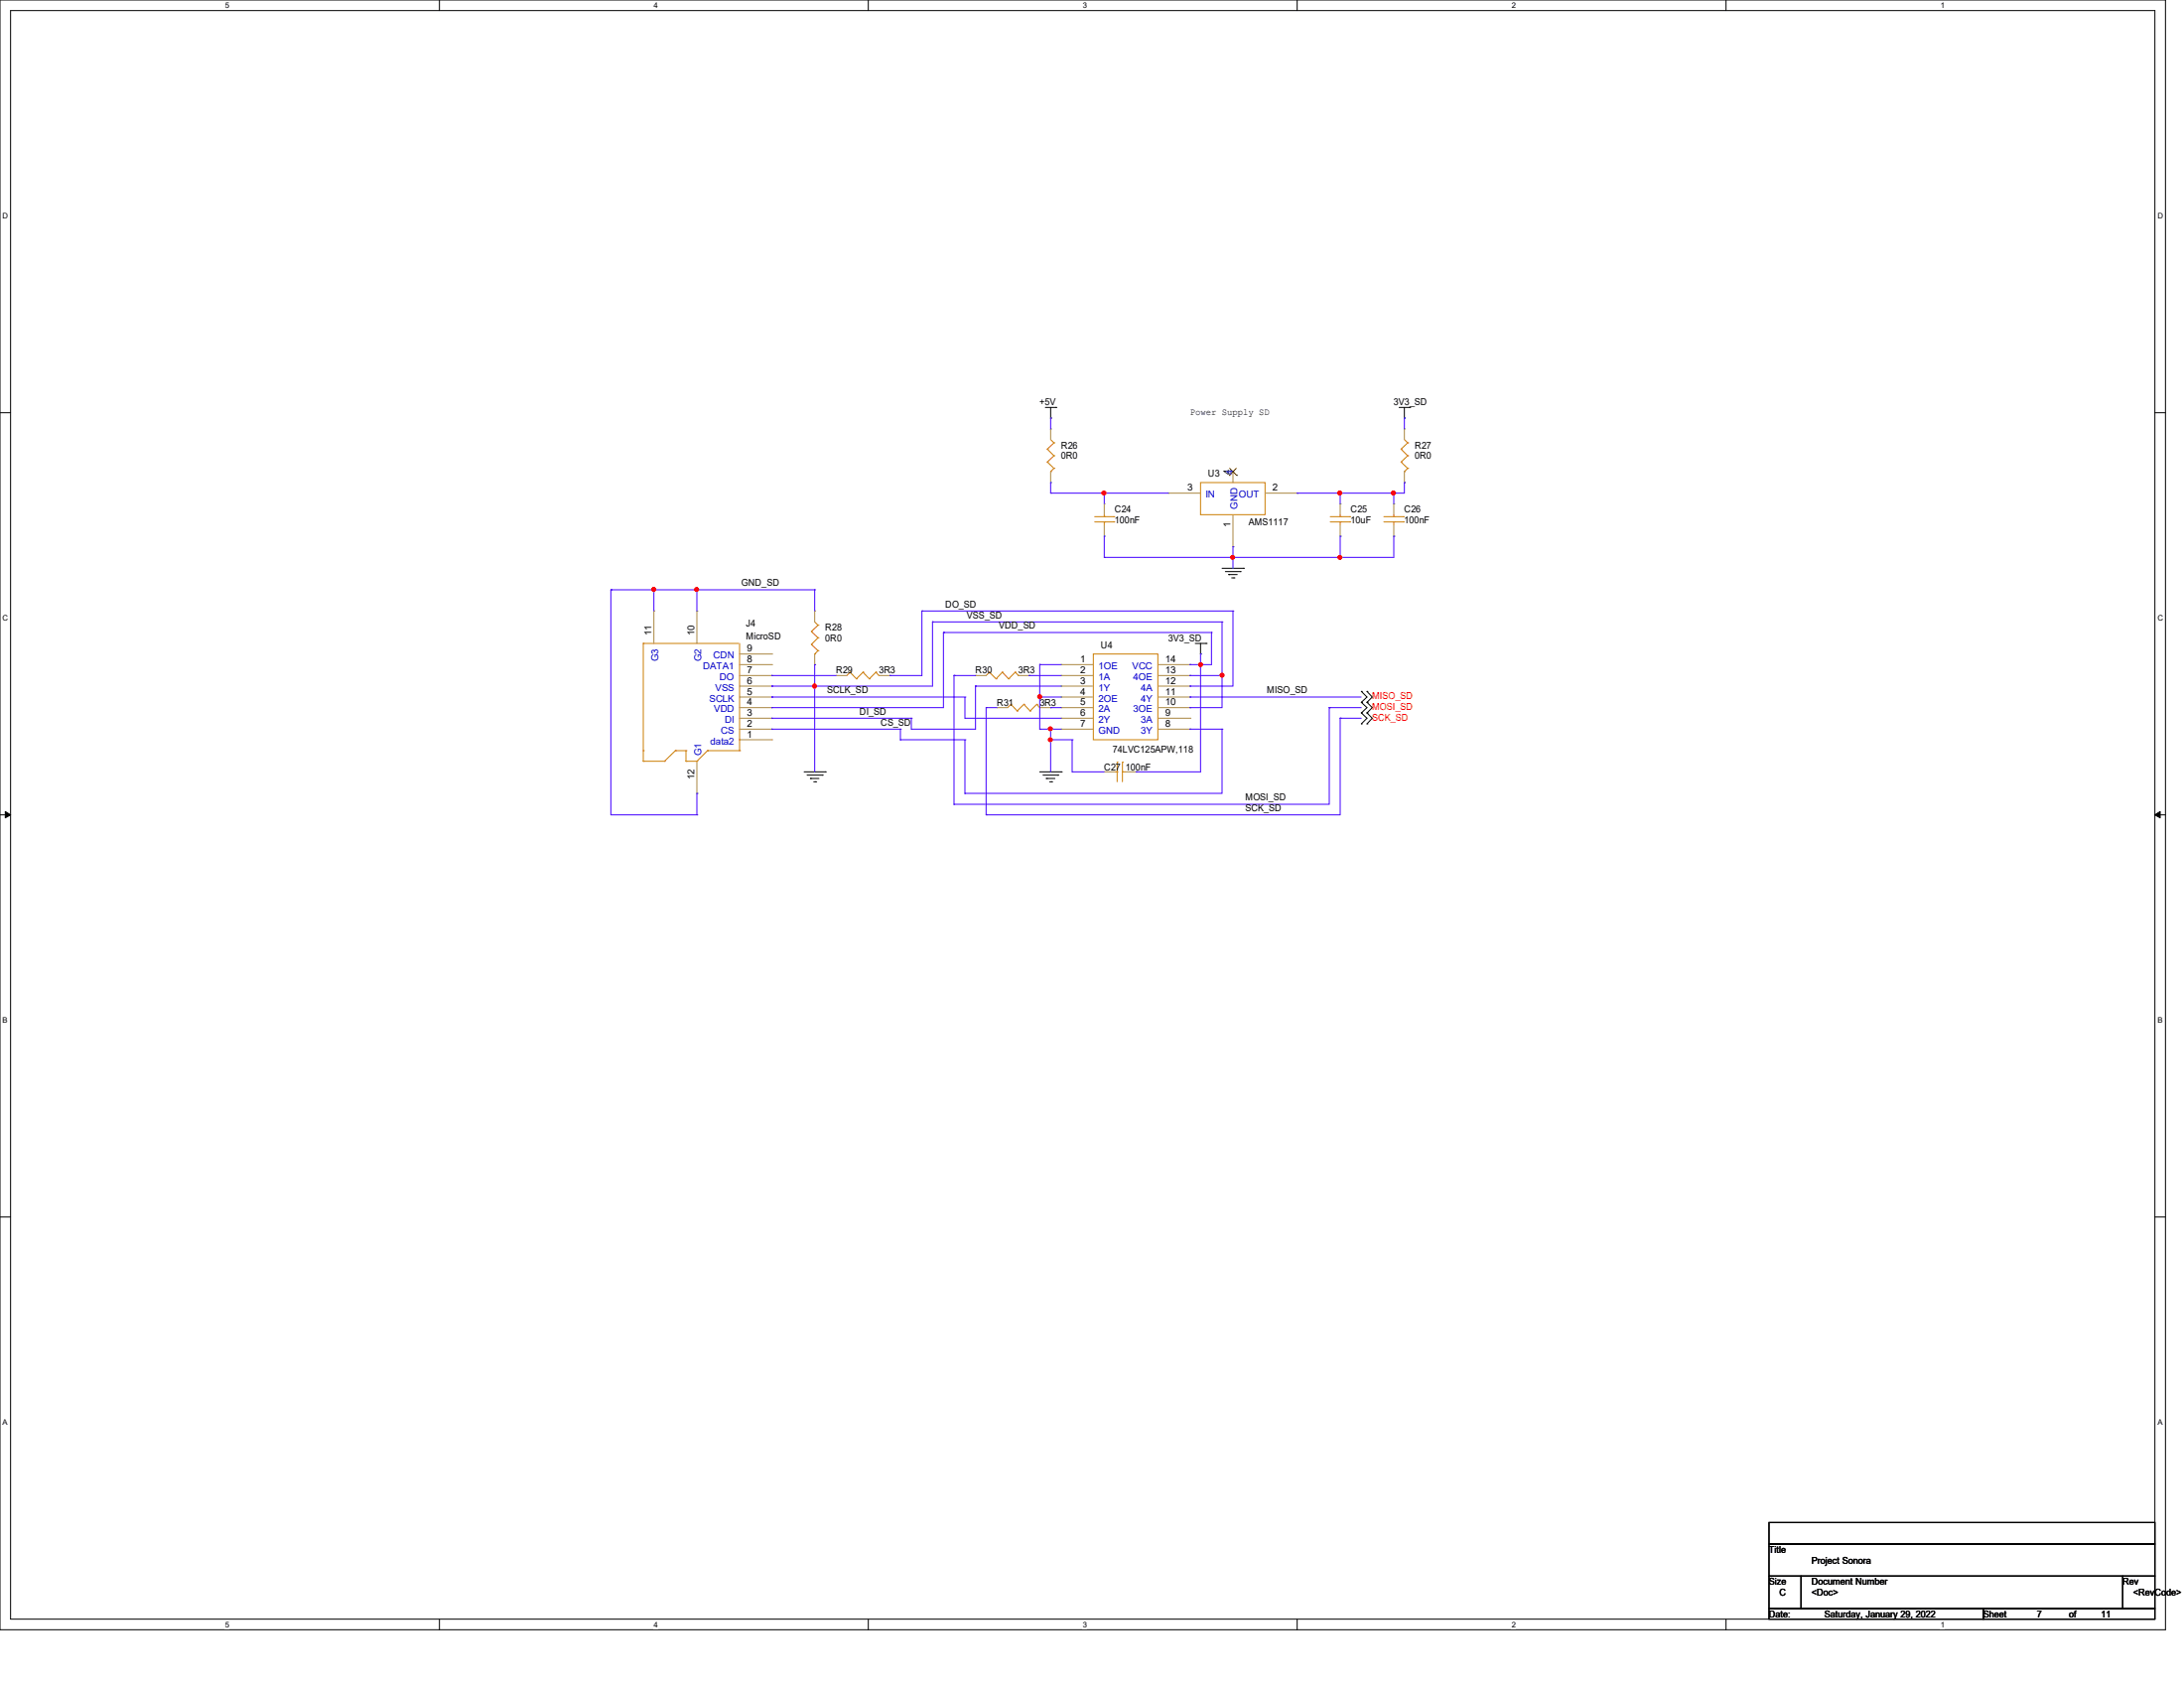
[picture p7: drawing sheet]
<svg xmlns="http://www.w3.org/2000/svg" width="279mm" height="216mm" viewBox="0 0 279 216" stroke-linecap="round" stroke-linejoin="round" font-family="sans-serif">
<path d="M0 0h277v208.4h-277zM1.4 1.4h274.3v205.7h-274.3z" fill="none" stroke="#000" stroke-width=".13"/>
<g fill="#fff">
<path d="M28.8 .1h.5v1.1h-.5z"/>
<path d="M28.8 207.2h.5v1.1h-.5z"/>
</g>
<path d="M56.2 0v1.4M56.2 207.1v1.3" fill="none" stroke="#000" stroke-width=".13"/>
<g fill="#fff">
<path d="M83.7 .1h.5v1.1h-.5z"/>
<path d="M83.7 207.2h.5v1.1h-.5z"/>
</g>
<path d="M111.1 0v1.4M111.1 207.1v1.3" fill="none" stroke="#000" stroke-width=".13"/>
<g fill="#fff">
<path d="M138.5 .1h.6v1.1h-.6z"/>
<path d="M138.5 207.2h.6v1.1h-.6z"/>
</g>
<path d="M165.9 0v1.4M165.9 207.1v1.3" fill="none" stroke="#000" stroke-width=".13"/>
<g fill="#fff">
<path d="M193.4 .1h.5v1.1h-.5z"/>
<path d="M193.4 207.2h.5v1.1h-.5z"/>
</g>
<path d="M220.8 0v1.4M220.8 207.1v1.3" fill="none" stroke="#000" stroke-width=".13"/>
<g fill="#fff">
<path d="M248.2 .1h.6v1.1h-.6z"/>
<path d="M248.2 207.2h.6v1.1h-.6z"/>
<path d="M.3 27.1h.8v1.1h-.8z"/>
<path d="M276 27.1h.7v1.1h-.7z"/>
<path d="M.3 78.5h.8v1.1h-.8z"/>
<path d="M276 78.5h.7v1.1h-.7z"/>
</g>
<path d="M0 52.8h1.4M275.7 52.8h1.3" fill="none" stroke="#000" stroke-width=".13"/>
<g fill="#fff">
<path d="M.3 129.9h.7v1.1h-.7z"/>
<path d="M276 129.9h.6v1.1h-.6z"/>
</g>
<path d="M0 104.2h1.4M275.7 104.2h1.3" fill="none" stroke="#000" stroke-width=".13"/>
<path d="M.7 103.8l.7 .4-.7 .4zM275.7 104.2l.7-.4v.8z" fill="#000" stroke="#000" stroke-width=".13"/>
<g fill="#fff">
<path d="M.3 181.4h.7v1.1h-.7z"/>
<path d="M276 181.4h.6v1.1h-.6z"/>
</g>
<g fill="none" stroke="#000" stroke-width=".13">
<path d="M133.7 52.1h1.4M134.4 53.5h.1M134.4 52.1v1.4M135.1 52.1h.1M179 52.1h1.3M179.7 53.5h.1M179.7 52.1v1.4M180.3 52.1h.1M156.3 72.7h2.8M156.8 73.1h1.9M157.2 73.5h.1M157.2 73.5h1.1"/>
<path d="M157.6 73.9h.3M157.9 73.9h.1M158.7 73.1h.1M159.1 72.7h.1M102.9 98.7h2.7M103.3 99.1h1.9M103.7 99.6h.1M103.7 99.6h1.1M104.1 100h.3M104.4 100h.1M105.2 99.1h.1M105.6 98.7h.1"/>
<path d="M133 98.7h2.8M133.4 99.1h1.9M133.9 99.6h.1M133.9 99.6h1.1M134.3 100h.2M134.5 100h.1M135.3 99.1h.1M135.8 98.7h.1M152.9 82.3h1.4M153.6 83.7h.1M153.6 82.3v1.4M154.3 82.3h.1"/>
<path d="M174.2 89.8h.1M174.2 88.4h.1M174.2 91.2h.1M174.2 92.6h.1M174.2 88.4l.7 .8-.7 .6M174.2 89.8l.7 .7-.7 .7M174.2 91.2l.7 .7-.7 .7M174.9 89.8h.1M174.9 88.4h.1M174.9 91.2h.1M174.9 92.6h.1M174.9 88.4l.7 .8-.7 .6"/>
<path d="M174.9 89.8l.7 .7-.7 .7M174.9 91.2l.7 .7-.7 .7M0 155.7h1.4M275.7 155.7h1.3M226.3 194.7h49.4v2.8h-49.4zM226.3 197.5h49.4v4.1h-49.4zM226.3 201.6h4.1v4.1h-4.1zM226.3 205.7h27.4v1.4h-27.4zM230.4 201.6h41.2v4.1h-41.2zM253.7 205.7h22v1.4h-22zM271.6 201.6h4.1v4.1h-4.1z"/>
</g>
<g fill="none" stroke="#cc8006" stroke-width=".13">
<path d="M134 57.4h.1M134 59.1h.1M134 57.4l.8 .9M134 59.1l.8 .8M134.4 56.2l.4 .4M134.8 56.6h.1M134.8 58.3h.1M134.8 59.9h.1M134.8 59.9l-.4 .4M134.8 56.6l-.8 .8M134.8 58.3l-.8 .8M179.2 57.4h.1"/>
<path d="M179.2 59.1h.1M179.2 57.4l.9 .9M179.2 59.1l.9 .8M179.7 56.2l.4 .4M180.1 56.6h.1M180.1 58.3h.1M180.1 59.9h.1M180.1 56.6l-.9 .8M180.1 58.3l-.9 .8M180.1 59.9l-.4 .4M104.2 79.5l.4 .5M104.6 80h.1"/>
<path d="M104.6 80l-.8 .8M134.4 60.3h.1M140 66.8h2.5M140 66.1h2.5M141.3 66.1h.1M141.3 66.8h.1M141.3 65.8v.3M141.3 66.8v.4M142.5 66.8h.1M142.5 66.1h.1M153.6 61.7h8.2v4.1h-8.2zM170.2 66.8h2.5"/>
<path d="M170.2 66.1h2.5M171.4 66.1h.1M171.4 66.8h.1M171.4 65.8v.3M171.4 66.8v.4M172.7 66.8h.1M172.7 66.1h.1M177 66.8h2.5M177 66.1h2.5M178.3 66.1h.1M178.3 66.8h.1M178.3 65.8v.3"/>
<path d="M178.3 66.8v.4M179.5 66.8h.1M179.5 66.1h.1M179.7 60.3h.1M82.3 82.3h.1M82.3 96h.1M82.3 97.4h.1M82.3 82.3h12.2M82.3 82.3v15.1M82.3 97.4h2.7M85 97.4h.1M86.4 96h.1"/>
<path d="M86.4 96l-1.4 1.4M86.4 96h1.4M87.8 96h.1M87.8 97.4h.1M87.8 97.4h1.4M87.8 96v1.4M89.2 97.4h.1M90.5 96h.1M90.5 96h4.1M90.5 96l-1.3 1.4M94.6 96h.1M94.6 94.6h.1"/>
<path d="M94.6 82.3v13.7M103.8 80.8h.1M103.8 82.4h.1M103.8 80.8l.8 .8M103.8 82.4l.8 .8M104.2 83.7h.1M104.6 81.6h.1M104.6 83.2h.1M104.6 81.6l-.8 .8M104.6 83.2l-.4 .5M108.8 86h.1M108.8 86l-.5 .4"/>
<path d="M108.8 86l.8 .8M109.6 86.8h.1M110.4 86h.1M110.4 86l-.8 .8M110.4 86l.8 .8M111.2 86.8h.1M112.1 86h.1M112.1 86l-.9 .8M112.1 86l.3 .4M112.4 86.4h.1M126.6 86h.1M126.6 86l-.4 .4"/>
<path d="M126.6 86l.8 .8M127.4 86.8h.1M128.2 86h.1M128.2 86l-.8 .8M128.2 86l.8 .8M129 86.8h.1M129.3 90.1h.1M129.3 90.1l-.4 .4M129.3 90.1l.8 .8M129.9 86h.1M129.9 86l-.9 .8M129.9 86l.4 .4"/>
<path d="M130.1 90.9h.1M130.3 86.4h.1M131 90.1h.1M131 90.1l-.9 .8M131 90.1l.8 .8M131.8 90.9h.1M132.6 90.1h.1M132.6 90.1l-.8 .8M132.6 90.1l.4 .4M133 90.5h.1M139.9 83.7h8.2v10.9h-8.2zM142.6 98.7h.3"/>
<path d="M142.9 98.7h.1M142.9 97.5h.1M142.9 97.5v2.5M143.6 97.5h.1M143.6 98.7h.1M143.6 98.7h.4M143.6 97.5v2.5"/>
</g>
<g fill="none" stroke="#a84" stroke-width=".13">
<path d="M134.4 54.9h.1M134.4 54.9v1.3M179.7 54.9h.1M179.7 54.9v1.3M83.7 78.1h.1M83.7 78.1v4.2M89.2 78.1h.1M89.2 78.1v4.2M104.2 78.1h.1M104.2 78.1v1.4M134.4 61.7h.1M134.4 60.3v1.4"/>
<path d="M141.3 64.4h.1M141.3 68.6h.1M141.3 64.4v1.4M141.3 67.2v1.4M149.5 63.1h.1M149.5 63.1h4.1M157.7 69.9h.1M157.7 60.3h.1M157.7 60.3v1.4M157.7 65.8v4.1M161.8 63.1h4.1M165.9 63.1h.1"/>
<path d="M171.4 64.4h.1M171.4 68.6h.1M171.4 64.4v1.4M171.4 67.2v1.4M178.3 64.4h.1M178.3 68.6h.1M178.3 64.4v1.4M178.3 67.2v1.4M179.7 61.7h.1M179.7 60.3v1.4M89.2 97.4v4.1M94.6 86.4h4.1"/>
<path d="M94.6 94.6h4.1M94.6 93.3h4.1M94.6 91.9h4.1M94.6 90.5h4.1M94.6 89.2h4.1M94.6 87.8h4.1M94.6 85h4.1M94.6 83.7h4.1M98.7 94.6h.1M98.7 93.3h.1M98.7 91.9h.1M98.7 90.5h.1"/>
<path d="M98.7 89.2h.1M98.7 87.8h.1M98.7 86.4h.1M98.7 85h.1M98.7 83.7h.1M104.2 85h.1M104.2 83.7v1.3M107 86.4h.1M107 86.4h1.3M112.4 86.4h1.4M113.8 86.4h.1M124.8 86.4h.1"/>
<path d="M124.8 86.4h1.4M127.6 90.5h.1M127.6 90.5h1.3M130.3 86.4h1.4M131.7 86.4h.1M133 90.5h1.4M134.4 90.5h.1M135.8 85h.1M135.8 86.4h.1M135.8 87.8h.1M135.8 89.2h.1M135.8 90.5h.1"/>
<path d="M135.8 91.9h.1M135.8 93.3h.1M135.8 86.4h4.1M135.8 93.3h4.1M135.8 91.9h4.1M135.8 90.5h4.1M135.8 89.2h4.1M135.8 87.8h4.1M135.8 85h4.1M141.3 98.7h.1M141.3 98.7h1.3M144 98.7h1.4"/>
<path d="M145.4 98.7h.1M148.1 86.4h4.1M148.1 93.3h4.1M148.1 91.9h4.1M148.1 90.5h4.1M148.1 89.2h4.1M148.1 87.8h4.1M148.1 85h4.1M152.2 93.3h.1M152.2 91.9h.1M152.2 90.5h.1M152.2 89.2h.1"/>
<path d="M152.2 87.8h.1M152.2 86.4h.1M152.2 85h.1M89.2 101.5h.1"/>
</g>
<path d="M157.3 59.9l.9 .9M158.2 59.9l-.9 .9M157.3 60.8h.1M158.2 60.8h.1" fill="none" stroke="#804000" stroke-width=".13"/>
<g fill="none" stroke="#4200ff" stroke-width=".13">
<path d="M134.4 53.5h.1M134.4 53.5v1.4M179.7 53.5h.1M179.7 53.5v1.4M78.1 75.4h.1M78.1 75.4v28.8h11.1M78.1 75.4h26.1M83.7 75.4h.1M83.7 75.4v2.7M89.2 75.4h.1M89.2 75.4v2.7M104.2 75.4h.1"/>
<path d="M104.2 75.4v2.7M117.9 78.1h.1M117.9 78.1h39.8M117.9 78.1v8.3h-4.1M119.3 79.5h.1M119.3 79.5h37M119.3 79.5v8.3h-20.6M134.4 61.7h.1M134.4 63.1h.1M134.4 61.7v1.4M134.4 63.1h15.1M141.3 63.1h.1"/>
<path d="M141.3 68.6h.1M141.3 71.3h.1M141.3 63.1v1.3M141.3 68.6v2.7M156.3 79.5h.1M156.3 79.5v11h-4.1M157.7 69.9h.1M157.7 71.3h.1M157.7 78.1h.1M157.7 69.9v2.8M157.7 78.1v9.7h-5.5M165.9 63.1h.1"/>
<path d="M171.4 63.1h.1M171.4 68.6h.1M171.4 71.3h.1M171.4 63.1v1.3M171.4 68.6v2.7M178.3 63.1h.1M178.3 68.6h.1M178.3 63.1v1.3M178.3 68.6v2.7h-37M179.7 61.7h.1M179.7 61.7v1.4h-13.8M98.7 86.4h.1"/>
<path d="M98.7 87.8h.1M98.7 89.2h.1M98.7 90.5h.1M98.7 91.9h.1M98.7 93.3h.1M98.7 86.4h8.3M98.7 89.2h24.7M98.7 91.9h17.9M98.7 93.3h16.5M104.2 85h.1M104.2 87.8h.1M104.2 85v13.7"/>
<path d="M113.8 86.4h.1M115.2 93.3h.1M115.2 94.6h.1M115.2 93.3v1.3M115.2 94.6h8.2M116.6 91.9h.1M116.6 93.3h.1M116.6 91.9v1.4M120.7 80.9h.1M120.7 80.9h34.3M120.7 80.9v9.6h-22M122 86.4h.1"/>
<path d="M122 86.4h2.8M122 86.4v16.5M123.4 89.2h.1M123.4 91.9h.1M123.4 94.6h.1M123.4 89.2v2.7M123.4 94.6v6.9M123.4 91.9h12.4M124.8 87.8h.1M124.8 87.8h11M124.8 87.8v5.5h-8.2M126.2 90.5h.1"/>
<path d="M126.2 90.5h1.4M126.2 90.5v13.7M131.7 86.4h.1M131.7 86.4h4.1M133 85h.1M133 89.2h.1M133 93.3h.1M133 85h2.8M133 85v8.3M133 89.2h2.8M133 93.3h2.8M134.4 90.5h.1"/>
<path d="M134.4 93.3h.1M134.4 94.6h.1M134.4 93.3v5.4M134.4 90.5h1.4M134.4 94.6h2.8M137.2 94.6h.1M137.2 98.7h.1M137.2 94.6v4.1M137.2 98.7h4.1M145.4 98.7h.1M152.2 85h.1M152.2 86.4h.1"/>
<path d="M152.2 87.8h.1M152.2 89.2h.1M152.2 90.5h.1M152.2 93.3h.1M152.2 86.4h4.1M152.2 89.2h22M152.2 93.3h4.1M153.6 83.7h.1M153.6 85h.1M153.6 83.7v15h-8.2M155 80.9h.1M155 80.9v4.1h-2.8"/>
<path d="M156.3 86.4h.1M156.3 93.3h.1M156.3 93.3v8.2h-32.9M170.1 90.5h.1M170.1 90.5h4.1M170.1 90.5v12.4h-48.1M171.4 91.9h.1M171.4 91.9v12.3h-45.2M171.4 91.9h2.8M89.2 101.5h.1M89.2 104.2h.1M89.2 101.5v2.7"/>
<path d="M122 102.9h.1M123.4 101.5h.1M126.2 104.2h.1"/>
</g>
<g fill="#f00" stroke="#f00" stroke-width=".13">
<circle cx="141.2" cy="63.1" r=".24"/>
<circle cx="178.3" cy="63.1" r=".24"/>
<circle cx="171.4" cy="63.1" r=".24"/>
<circle cx="157.7" cy="71.3" r=".24"/>
<circle cx="171.4" cy="71.3" r=".24"/>
<circle cx="89.1" cy="75.4" r=".24"/>
<circle cx="83.6" cy="75.4" r=".24"/>
<circle cx="156.3" cy="86.4" r=".24"/>
<circle cx="153.6" cy="85" r=".24"/>
<circle cx="104.2" cy="87.7" r=".24"/>
<circle cx="133" cy="89.1" r=".24"/>
<circle cx="134.4" cy="93.2" r=".24"/>
<circle cx="134.4" cy="94.6" r=".24"/>
</g>
<g font-size="1.2">
<text x="133" y="51.9">+5V</text>
<text x="152.2" y="53.1">Power Supply SD</text>
<text x="178.3" y="51.9">3V3_SD</text>
<text x="135.8" y="57.4">R26</text>
<text x="135.8" y="58.7">0R0</text>
<text x="181" y="57.4">R27</text>
<text x="181" y="58.7">0R0</text>
<text x="142.6" y="65.6">C24</text>
<text x="151.9" y="62.8">3</text>
<text x="154.6" y="60.9">U3</text>
<text x="157.4" y="60.7" transform="rotate(-90 157.4 60.7)">4</text>
<text x="162.8" y="62.8">2</text>
<text x="172.8" y="65.6">C25</text>
<text x="179.7" y="65.6">C26</text>
<text x="142.6" y="67">100nF</text>
<text x="157.4" y="67.5" transform="rotate(-90 157.4 67.5)">1</text>
<text x="159.8" y="67.2">AMS1117</text>
<text x="172.8" y="67">10uF</text>
<text x="179.7" y="67">100nF</text>
<text x="94.9" y="75">GND_SD</text>
<text x="120.9" y="77.7">DO_SD</text>
<text x="83.4" y="81.3" transform="rotate(-90 83.4 81.3)">11</text>
<text x="88.9" y="81.3" transform="rotate(-90 88.9 81.3)">10</text>
<text x="95.5" y="80.1">J4</text>
<text x="95.5" y="81.8">MicroSD</text>
<text x="95.6" y="83.4">9</text>
<text x="105.6" y="80.7">R28</text>
<text x="105.6" y="82">0R0</text>
<text x="123.7" y="79.1">VSS_SD</text>
<text x="127.8" y="80.4">VDD_SD</text>
<text x="140.8" y="82.9">U4</text>
<text x="149.5" y="82">3V3_SD</text>
<text x="95.6" y="88.9">5</text>
<text x="95.6" y="87.5">6</text>
<text x="95.6" y="86.1">7</text>
<text x="95.6" y="84.7">8</text>
<text x="105.8" y="88.7">SCLK_SD</text>
<text x="107" y="86.1">R29</text>
<text x="112.4" y="86.1">3R3</text>
<text x="124.8" y="86.1">R30</text>
<text x="130.3" y="86.1">3R3</text>
<text x="138.2" y="84.7">1</text>
<text x="138.2" y="86.1">2</text>
<text x="138.2" y="87.5">3</text>
<text x="138.2" y="88.9">4</text>
<text x="149.1" y="88.9">11</text>
<text x="149.1" y="87.5">12</text>
<text x="149.1" y="86.1">13</text>
<text x="149.1" y="84.7">14</text>
<text x="162.1" y="88.7">MISO_SD</text>
<text x="95.6" y="94.3">1</text>
<text x="95.6" y="93">2</text>
<text x="95.6" y="91.6">3</text>
<text x="95.6" y="90.2">4</text>
<text x="110" y="91.4">DI_SD</text>
<text x="112.7" y="92.8">CS_SD</text>
<text x="127.5" y="90.3">R31</text>
<text x="133" y="90.3">3R3</text>
<text x="138.2" y="90.2">5</text>
<text x="138.2" y="91.6">6</text>
<text x="138.2" y="93">7</text>
<text x="149.1" y="93">8</text>
<text x="149.1" y="91.6">9</text>
<text x="149.1" y="90.2">10</text>
<text x="88.9" y="99.7" transform="rotate(-90 88.9 99.7)">12</text>
<text x="141.3" y="98.5">C27 100nF</text>
<text x="142.4" y="96.3">74LVC125APW,118</text>
<text x="159.3" y="102.4">MOSI_SD</text>
<text x="159.3" y="103.8">SCK_SD</text>
<text x="226.3" y="198.6">Title</text>
<text x="226.3" y="202.7">Size</text>
<text x="231.8" y="200">Project Sonora</text>
<text x="231.8" y="202.7">Document Number</text>
<text x="271.6" y="202.7">Rev</text>
<text x="226.3" y="206.9">Date:</text>
<text x="227.7" y="204.1">C</text>
<text x="231.8" y="204.1">&lt;Doc&gt;</text>
<text x="233.4" y="206.9">Saturday, January 29, 2022</text>
<text x="253.7" y="206.9">Sheet</text>
<text x="260.6" y="206.9">7</text>
<text x="264.7" y="206.9">of</text>
<text x="268.8" y="206.9">11</text>
<text x="272.9" y="204.1">&lt;RevCode&gt;</text>
</g>
<g font-size="1.2" fill="#00c">
<text x="154.3" y="63.7">IN</text>
<text x="158.3" y="65.1" transform="rotate(-90 158.3 65.1)">GND</text>
<text x="158.5" y="63.7">OUT</text>
<text x="84.2" y="84.6" transform="rotate(-90 84.2 84.6)">G3</text>
<text x="89.7" y="84.6" transform="rotate(-90 89.7 84.6)">G2</text>
<text x="90" y="85.6">DATA1</text>
<text x="90.8" y="89.7">SCLK</text>
<text x="91.3" y="84.2">CDN</text>
<text x="91.5" y="88.3">VSS</text>
<text x="92.1" y="87">DO</text>
<text x="140.5" y="85.6">1OE</text>
<text x="140.5" y="87">1A</text>
<text x="140.5" y="88.3">1Y</text>
<text x="140.5" y="89.7">2OE</text>
<text x="144.9" y="85.6">VCC</text>
<text x="145" y="87">4OE</text>
<text x="146" y="89.7">4Y</text>
<text x="146" y="88.3">4A</text>
<text x="90.9" y="95.2">data2</text>
<text x="91.4" y="91.1">VDD</text>
<text x="92.2" y="93.9">CS</text>
<text x="92.7" y="92.5">DI</text>
<text x="140.5" y="91.1">2A</text>
<text x="140.5" y="92.5">2Y</text>
<text x="140.5" y="93.9">GND</text>
<text x="145" y="91.1">3OE</text>
<text x="146" y="93.9">3Y</text>
<text x="146" y="92.5">3A</text>
<text x="89.7" y="96.7" transform="rotate(-90 89.7 96.7)">G1</text>
</g>
<g font-size="1.2" fill="#f00">
<text x="175.6" y="89.4">MISO_SD</text>
<text x="175.6" y="90.8">MOSI_SD</text>
<text x="175.6" y="92.2">SCK_SD</text>
</g>
<g font-size="1">
<text x="28.8" y="1">5</text>
<text x="83.7" y="1">4</text>
<text x="138.5" y="1">3</text>
<text x="193.4" y="1">2</text>
<text x="248.2" y="1">1</text>
<text x=".3" y="27.9">D</text>
<text x="276" y="27.9">D</text>
<text x=".3" y="79.4">C</text>
<text x="276" y="79.4">C</text>
<text x=".3" y="130.8">B</text>
<text x="276" y="130.8">B</text>
<text x=".3" y="182.2">A</text>
<text x="276" y="182.2">A</text>
<text x="28.8" y="208.1">5</text>
<text x="83.7" y="208.1">4</text>
<text x="138.5" y="208.1">3</text>
<text x="193.4" y="208.1">2</text>
<text x="248.2" y="208.1">1</text>
</g>
</svg>
